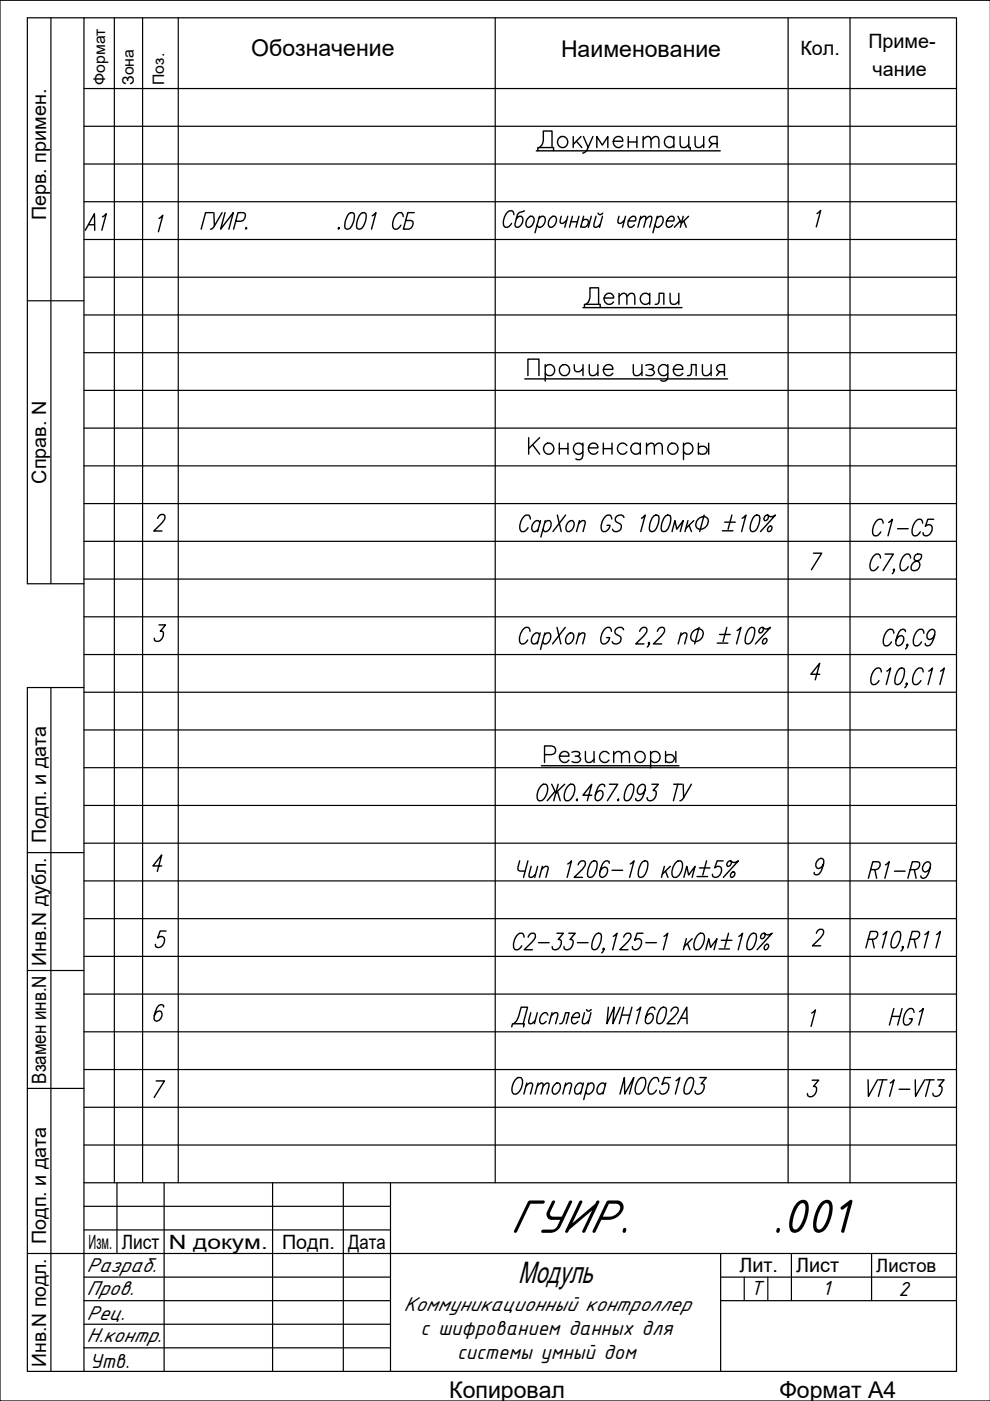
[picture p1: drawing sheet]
<svg xmlns="http://www.w3.org/2000/svg" width="210mm" height="297mm" viewBox="0 0 210 297" stroke-linecap="round" stroke-linejoin="round" font-family="sans-serif">
<!-- layer: 0 -->
<g fill="none" stroke="#000" stroke-width=".3">
<path d="M33.7 46.3l.8-.7-.9 3.5M109 45.5l-.2-.7-.2-.1a1.66 1.66 0 0 0-1.6 1.3 1.85 1.85 0 0 0 .1 2.2 1.25 1.25 0 0 0 1.4-.8M111.2 44.7l-1 .3-.5 .5-.5 2v.4l.3 .3a1.42 1.42 0 0 0 1.2-.9 1.42 1.42 0 0 0-.2-1.4h-.4l-.6 .5M111.9 46.4l.6-.5h.4a1.42 1.42 0 0 1 .2 1.4 1.42 1.42 0 0 1-1.2 .9 1.18 1.18 0 0 1 0-1.8zM114.2 46.4l.7-.5h.3a1.41 1.41 0 0 1 .3 1.4 1.41 1.41 0 0 1-1.3 .9l-.3-.5M114.4 45.9l-1 3.5M116.6 46.4l.6-.5h.4a1.42 1.42 0 0 1 .2 1.4 1.42 1.42 0 0 1-1.2 .9 1.19 1.19 0 0 1 0-1.8zM119 45.9l-.2 1.3 .2 .2h.3l.9-.7M120.4 45.9l-.6 2.3M121.1 47h1.3M121.4 45.9l-.7 2.3M122.7 45.9l-.6 2.3"/>
<path d="M123.5 46.8a.69 .69 0 0 1 .9-.3 .69 .69 0 0 1 .3 1 .81 .81 0 0 1-.6 .7 .81 .81 0 0 1-.9-.3M123.7 45.9l-.6 2.3M125.4 45.9l-.7 2.3M126.4 45.9l-.5 2.1 .6 .2 .8-.7M126.8 45.2l.3 .3h.2l.5-.3M127.7 45.9l-.6 2.3M131.2 45.9l-.2 1.3 .2 .2h.4l.8-.7M132.6 45.9l-.6 2.3M133.2 46.8h1.5a.63 .63 0 0 0 .1-.7 .63 .63 0 0 0-.7-.2 1.49 1.49 0 0 0-.6 2.3h.4l.6-.5M135.7 46.5l.8-.6 .4 .1-.4 2.2M135.9 45.9l-.7 2.3M136.9 46.5l.8-.6 .5 .1-.5 2.2"/>
<path d="M139.2 46.4l.7-.5h.4a1.42 1.42 0 0 1 .2 1.4 1.42 1.42 0 0 1-1.3 .9l-.3-.5M139.4 45.9l-1 3.5M141.4 46.8h1.5a.63 .63 0 0 0 0-.7 .63 .63 0 0 0-.7-.2 1.51 1.51 0 0 0-.6 2.3h.4l.6-.5M143.7 45.9l.8 1.5 1.5-1.5M144.2 46.8l-1.2 1.4M144.9 45.9l-.7 2.3M145 46.8l.5 1.4M173.2 45.3l.8-.7-.9 3.5M33.4 109.9l.1-.2a.81 .81 0 0 1 .6-.6 .81 .81 0 0 1 .9 .3 1.58 1.58 0 0 1-.7 1.5l-1.7 1.7h1.8M112.4 110l-.1-.6a1 1 0 0 0-1.6 .6 2.04 2.04 0 0 0-.1 2.7 1.3 1.3 0 0 0 1.4-.8M114.5 110.9l-.4-.5a1.41 1.41 0 0 0-1.2 .8 1.41 1.41 0 0 0 .2 1.5h.4l.6-.5M114.6 110.4l-.6 2.3"/>
<path d="M115.5 110.9l.6-.5h.4a1.41 1.41 0 0 1 .2 1.5 1.41 1.41 0 0 1-1.2 .8l-.4-.5M115.6 110.4l-.9 3.5M118.2 109.2l.8 3.5M119.9 109.2l-2.7 3.5M120.7 110.5l.7-.1a1.42 1.42 0 0 1-1 2.3 1.43 1.43 0 0 1 .3-2.2zM122.7 111l.8-.6 .6 .1-.5 2.2M122.9 110.4l-.7 2.3M129.7 110l-.2-.6a.99 .99 0 0 0-1.5 .6 2.04 2.04 0 0 0-.1 2.7 1.35 1.35 0 0 0 1.4-1.3h-.6M132.3 109.7a.92 .92 0 0 0-1.4-.4 .92 .92 0 0 0-.1 1.4l.6 .3a.99 .99 0 0 1-.1 1.5 .99 .99 0 0 1-1.4-.3M136 109.9l.8-.7-.9 3.5M138.6 109.4l.4-.2 .6 .2a3.7 3.7 0 0 1-.8 3.1l-.4 .2-.6-.2a3.8 3.8 0 0 1 .8-3.1zM141.1 109.4l.5-.2 .5 .2a3.7 3.7 0 0 1-.8 3.1l-.4 .2-.6-.2a3.7 3.7 0 0 1 .8-3.1z"/>
<path d="M142.5 112.7l.6-2.3 .4 1.8 1.4-1.8-.7 2.3M145.9 110.4l-.7 2.3M146.1 111.4l.5 1.3M147.1 110.4l-1.7 1.6M147.9 110.2a1.28 1.28 0 0 1 2.3 0 1.66 1.66 0 0 1-2.3 1.8l-.2-.1a1.35 1.35 0 0 1 .2-1.7zM149.3 109.2l-.9 3.5M153.2 112.5h2.2M153.6 110.7h2.3M155.2 109.2l-.8 3M157.4 109.9l.8-.7-1 3.5M160 109.4l.4-.2 .6 .2a3.8 3.8 0 0 1-.8 3.1l-.5 .2-.5-.2a3.7 3.7 0 0 1 .8-3.1zM162.8 109.2a.77 .77 0 0 1-.7 1.2 .78 .78 0 0 1 .7-1.2 1.07 1.07 0 0 0 1.6 0l-3.2 3.5"/>
<path d="M163 111.7l.5-.2a.76 .76 0 0 1 .1 .8 .76 .76 0 0 1-.7 .4l-.2-.3zM172.5 117.3h1.7l-2.2 3.5M186.7 118.3l-.2-.7a.99 .99 0 0 0-1.6 .7 2.04 2.04 0 0 0-.1 2.7 1.3 1.3 0 0 0 1.4-.9M187.7 117.5h1.7l-2.2 3.5M193.1 118.3l-.1-.3-.3-.5a1.69 1.69 0 0 0-1.6 1.3 1.87 1.87 0 0 0 .1 2.2 1.27 1.27 0 0 0 1.4-.9M194.1 117.6a.75 .75 0 0 0 0 1.2 1.11 1.11 0 0 1 .9 1.3 1.11 1.11 0 0 1-1.4 .9l-.3-.2a1.52 1.52 0 0 1 1.5-2 .98 .98 0 0 0 .6-1.2l-.4-.1zM33.7 132.5h1.4l-1.1 1.3 .6 .2a1.39 1.39 0 0 1-.3 1.5 1.39 1.39 0 0 1-1.5 .3l-.1-.5M112.4 133.9l-.2-.7a1 1 0 0 0-1.6 .7 2.05 2.05 0 0 0-.1 2.6 1.27 1.27 0 0 0 1.4-.8M114.4 134.7l-.4-.5a1.42 1.42 0 0 0-1.2 .8 1.42 1.42 0 0 0 .2 1.5h.4l.6-.5M114.5 134.2l-.6 2.3M115.4 134.7l.6-.5h.4a1.43 1.43 0 0 1-1 2.3l-.3-.5M115.5 134.2l-.9 3.5"/>
<path d="M118.1 133l.8 3.5M119.8 133l-2.6 3.5M120.3 134.7l.6-.5h.4a1.42 1.42 0 0 1 .2 1.5 1.42 1.42 0 0 1-1.2 .8 1.17 1.17 0 0 1 0-1.8zM122.6 134.8l.8-.6 .6 .2-.5 2.1M122.8 134.2l-.6 2.3M129.6 133.9l-.2-.7a1 1 0 0 0-1.5 .7 2.04 2.04 0 0 0-.1 2.6 1.35 1.35 0 0 0 1.5-1.3h-.7M132.2 133.5a.92 .92 0 0 0-1.3-.4 .92 .92 0 0 0-.2 1.4l.7 .3a.99 .99 0 0 1-.1 1.6 .99 .99 0 0 1-1.5-.4M135.6 133.9l.1-.2a.81 .81 0 0 1 .6-.7 .81 .81 0 0 1 .8 .4 1.55 1.55 0 0 1-.6 1.4l-1.7 1.7h1.7M137.7 136.4l-.2 .1v-.1l.1-.2a.91 .91 0 0 1-.4 1M139.4 133.9v-.2a.81 .81 0 0 1 .6-.7 .81 .81 0 0 1 .9 .4 1.55 1.55 0 0 1-.7 1.4l-1.7 1.7h1.8M144.2 134.8l.8-.6h.4l.2 .2 .1 .3-.5 1.8M144.4 134.2l-.6 2.3"/>
<path d="M146.8 134a1.28 1.28 0 0 1 2.3 0 1.65 1.65 0 0 1-2.3 1.9l-.2-.2a1.38 1.38 0 0 1 .2-1.7zM148.2 133l-.9 3.5M152.1 136.4h2.2M152.6 134.5h2.2M154.1 133l-.8 3M156.3 133.7l.8-.7-.9 3.5M158.9 133.2l.5-.2 .5 .2a3.7 3.7 0 0 1-.8 3.2l-.4 .1-.6-.1a3.7 3.7 0 0 1 .8-3.2zM161.7 133a.76 .76 0 0 1 0 .8 .76 .76 0 0 1-.7 .4 .76 .76 0 0 1 0-.8 .76 .76 0 0 1 .7-.4 1.07 1.07 0 0 0 1.7 0l-3.2 3.5M161.9 135.5l.6-.1a.76 .76 0 0 1 0 .8 .76 .76 0 0 1-.7 .3l-.2-.3zM189.5 134.3l-.2-.7a1 1 0 0 0-1.5 .7 2.05 2.05 0 0 0-.1 2.6 1.27 1.27 0 0 0 1.3-.8M189.6 120.8l-.1 .2-.1-.2 .2-.2a.93 .93 0 0 1-.4 1M192 133.9l-.1-.3-.5-.2a2.6 2.6 0 0 0-1.4 2.4l-.1 .6 .2 .4 .3 .1a1.37 1.37 0 0 0 1.1-2l-.4-.1a1.27 1.27 0 0 0-1.1 1"/>
<path d="M192.5 136.8l-.2 .1-.1-.1 .2-.2a.91 .91 0 0 1-.4 1M195.9 134.3l-.2-.7a1 1 0 0 0-1.6 .7 2.05 2.05 0 0 0-.1 2.6 1.27 1.27 0 0 0 1.4-.8M198.2 134.6a1.04 1.04 0 0 1-1.5 .8 1.37 1.37 0 0 1 1-2l.4 .2a3.3 3.3 0 0 1-.9 3.2l-.7 .1-.3-.1v-.4M173.8 143h-1.9l1.9-2.4-.9 3.5M186.9 142.5l-.2-.7a1 1 0 0 0-1.6 .7 2.05 2.05 0 0 0-.1 2.6 1.27 1.27 0 0 0 1.4-.8M188 142.3l.8-.7-.9 3.5M190.7 141.8l.4-.2 .6 .2a3.8 3.8 0 0 1-.9 3.2l-.4 .1-.6-.1a3.7 3.7 0 0 1 .9-3.2zM192.3 145l-.1 .1-.1-.1 .1-.2a.91 .91 0 0 1-.4 1M195.7 142.5l-.2-.7a1 1 0 0 0-1.5 .7 2.04 2.04 0 0 0-.1 2.6 1.28 1.28 0 0 0 1.4-.8M196.9 142.3l.8-.7-.9 3.5M199.4 142.3l.8-.7-.9 3.5M114.6 166.8a.87 .87 0 0 1 1.3-.4 2.81 2.81 0 0 1-1.1 3.4h-.5a2.05 2.05 0 0 1 .1-2.7z"/>
<path d="M117 166.3l.8 1.8 1.9-1.8M117.7 167.8l-1.7 2M117.8 168.1h.1M118.2 167.8l.6 2M118.3 166.3l-.9 3.5M120.3 166.8a.87 .87 0 0 1 1.4-.4 2.81 2.81 0 0 1-1.2 3.4h-.5a2.04 2.04 0 0 1 .1-2.7zM122.2 169.6l.2-.2v.2l-.1 .2zM125.5 168.6h-1.9l1.9-2.3-1 3.5M128.2 166.8v-.4l-.6-.1a2.6 2.6 0 0 0-1.4 2.3v.7l.1 .3 .4 .2a1.37 1.37 0 0 0 1-2l-.3-.2a1.25 1.25 0 0 0-1.2 1M129.2 166.3h1.8l-2.2 3.5M130.9 169.6l.2-.2 .1 .2-.2 .2zM133.3 166.4l.4-.1 .6 .1a3.7 3.7 0 0 1-.9 3.2l-.4 .2-.5-.2a3.7 3.7 0 0 1 .8-3.2z"/>
<path d="M136.8 167.4a1.04 1.04 0 0 1-1.5 .9 1.37 1.37 0 0 1 1-2l.4 .1a3.3 3.3 0 0 1-.9 3.2l-.7 .2-.3-.2v-.3M138.2 166.3h1.4l-1.1 1.3 .6 .2a1.37 1.37 0 0 1-.3 1.5 1.37 1.37 0 0 1-1.5 .3l-.1-.5M143.7 166.3l-.9 3.5M144.8 166.3l.2 2.8M146.6 166.3l-1.9 3.1-.5 .4M34.3 183.6h-1.9l1.9-2.3-1 3.5M35.2 197.4h-1.2l-.6 1.5a.86 .86 0 0 1 1.5 .2 1.4 1.4 0 0 1-1.8 1.6l-.2-.5M111.1 198.7l-.2-.7a1 1 0 0 0-1.5 .7 2.05 2.05 0 0 0-.1 2.7 1.27 1.27 0 0 0 1.3-.9M112 198.7v-.2a.81 .81 0 0 1 .7-.6 .81 .81 0 0 1 .8 .3 1.55 1.55 0 0 1-.7 1.5l-1.7 1.7h1.8M114.2 199.9h2.2M118.1 197.9h1.4l-1.1 1.3 .5 .2a1.37 1.37 0 0 1-.2 1.5 1.37 1.37 0 0 1-1.5 .3l-.1-.5M120.6 197.9h1.4l-1.1 1.3h.3l.2 .2a1.37 1.37 0 0 1-.2 1.5 1.37 1.37 0 0 1-1.5 .3l-.1-.5"/>
<path d="M122.4 199.9h2.3M126.4 198l.4-.1 .6 .1a3.7 3.7 0 0 1-.8 3.2l-.5 .2-.5-.2a3.7 3.7 0 0 1 .8-3.2zM130 198.5l.8-.6-.9 3.5M132.2 198.7l.1-.2a.81 .81 0 0 1 .6-.6 .81 .81 0 0 1 .8 .3 1.57 1.57 0 0 1-.6 1.5l-1.7 1.7h1.7M136.3 197.9h-1.2l-.5 1.5a.85 .85 0 0 1 1.4 .1 1.39 1.39 0 0 1-1.8 1.7l-.1-.5M136.9 199.9h2.3M140.8 198.5l.8-.6-1 3.5M145.5 199l-.6 2.4M146.8 199l-1.7 1.7M147.8 198.4a.87 .87 0 0 1 1.4-.4 2.81 2.81 0 0 1-1.2 3.4h-.5a2.04 2.04 0 0 1 .1-2.7zM152.9 199.4h2.3M154.5 197.9l-.8 3"/>
<path d="M156.7 198.5l.8-.6-1 3.5M159.3 198l.4-.1 .6 .1a3.7 3.7 0 0 1-.9 3.2l-.4 .2-.6-.2a3.7 3.7 0 0 1 .9-3.2zM162.1 197.9a.76 .76 0 0 1 0 .8 .76 .76 0 0 1-.7 .3 .76 .76 0 0 1 0-.8 .76 .76 0 0 1 .7-.3 1.07 1.07 0 0 0 1.6 0l-3.2 3.5M173.1 197.9v-.2a.81 .81 0 0 1 .7-.7 .81 .81 0 0 1 .8 .4 1.57 1.57 0 0 1-.7 1.5l-1.6 1.6h1.7M174.6 183.1a1.04 1.04 0 0 1-1.5 .9 1.36 1.36 0 0 1 1.1-2l.3 .1a3.3 3.3 0 0 1-.8 3.2l-.7 .2-.3-.2-.1-.3M184.1 199.1h1.1a1.06 1.06 0 0 0 .8-1.5l-.3-.1h-1.2l-.9 3.5M185 199.1l.3 1.9M187.2 198.1l.8-.6-.9 3.5M189.9 197.6l.4-.1 .6 .1a3.7 3.7 0 0 1-.9 3.2l-.4 .2-.6-.2a3.8 3.8 0 0 1 .9-3.2zM193 199.1h1.1a1.06 1.06 0 0 0 .8-1.5l-.4-.1h-1.1l-.9 3.5M193.8 199.1l.4 1.9M196.1 198.1l.8-.6-.9 3.5"/>
<path d="M198.6 198.1l.8-.6-.9 3.5M34.7 213.5v-.3l-.6-.2a2.6 2.6 0 0 0-1.4 2.3v.7l.1 .3 .3 .2a1.37 1.37 0 0 0 1.1-2l-.3-.2a1.25 1.25 0 0 0-1.2 1M108.5 217.7l.2-.6h2.5l-.2 .6M108.9 217.1a4.9 4.9 0 0 0 1.6-3.6h1.4l-1 3.6M112.5 214.7l-.4 2.2 .6 .2 .8-.7M113.9 214.7l-.6 2.4M116.2 215.2l-.4-.5a1.43 1.43 0 0 0-1 2.4h.4l.6-.5M116.9 215.4l.8-.7 .5 .2 .1 .3-.5 1.9M117.1 214.7l-.7 2.4M118.7 217.1l.5-.2 .7-2.2h.8l-.7 2.4M121.3 215.7h1.5a.64 .64 0 0 0 0-.7 .64 .64 0 0 0-.6-.3 1.51 1.51 0 0 0-.7 2.4h.4l.7-.5M123.9 214.7l-.4 2.2 .5 .2 .9-.7"/>
<path d="M124.4 214.1l.2 .3 .7-.3M125.3 214.7l-.6 2.4M128.1 201.2l-.2 .2-.1-.2 .2-.2a.91 .91 0 0 1-.4 1M129 213.5l-.3 3.6 1.5-3.6-.3 3.6 1.6-3.6M131.8 215.2h1.7M132.2 213.5l-.9 3.6M134 213.5l-1 3.6M135.1 214.2l.8-.7-1 3.6M138.9 214.1l-.1-.4-.6-.2a2.6 2.6 0 0 0-1.3 2.4l-.1 .7 .2 .3 .3 .2a1.38 1.38 0 0 0 1-2.1l-.3-.1a1.25 1.25 0 0 0-1.1 1M140.2 213.7l.4-.2 .6 .2a3.8 3.8 0 0 1-.9 3.2l-.4 .2-.6-.2a3.7 3.7 0 0 1 .9-3.2zM142.3 214.4v-.2a.81 .81 0 0 1 .6-.6 .81 .81 0 0 1 .9 .3 1.62 1.62 0 0 1-.7 1.5l-1.7 1.7h1.8M143.7 217.1l1.9-3.6 .1 3.6"/>
<path d="M144.4 215.9h1.2M145.8 200l.5 1.4M149.6 201.4l.7-2.4 .4 1.9 1.3-1.9-.6 2.4M152.4 201.2h2.3M162.3 200.4l.5-.2a.76 .76 0 0 1 0 .8 .76 .76 0 0 1-.7 .4l-.1-.4zM172.1 214.8l.8-.7-.9 3.5M191.5 200.8l-.2 .2v-.2l.1-.2a.9 .9 0 0 1-.4 1M33.1 229.2h1.8l-2.2 3.5M109.3 229a.88 .88 0 0 1 1.3-.4 2.83 2.83 0 0 1-1.2 3.4h-.5a2.04 2.04 0 0 1 .1-2.7zM111.5 230.3l.8-.7h.4l.2 .2-.5 2.2M111.7 229.6l-.6 2.4M113.9 230.3l.8-.7 .5 .2-.5 2.2"/>
<path d="M114.1 229.6l-.7 2.4M115.1 230.3l.9-.7 .4 .2-.4 2.2M117.4 230.1l.7-.5h.3a1.43 1.43 0 0 1-1 2.4 1.18 1.18 0 0 1 0-1.9zM119.8 230.3l.8-.7 .6 .2-.5 2.2M120 229.6l-.7 2.4M123.6 230.1l-.4-.5a1.43 1.43 0 0 0-1 2.4h.4l.6-.5M123.7 229.6l-.6 2.4M124.6 230.1l.6-.5h.4a1.43 1.43 0 0 1-1 2.4l-.4-.5M124.7 229.6l-.9 3.5M128.3 230.1l-.4-.5a1.43 1.43 0 0 0-1 2.4h.4l.7-.5M128.4 229.6l-.6 2.4M131.4 232l1-3.5 .1 3.5 1.9-3.5-1 3.5"/>
<path d="M135.4 229a.88 .88 0 0 1 1.3-.4 2.81 2.81 0 0 1-1.1 3.4h-.5a2.05 2.05 0 0 1 .1-2.7zM139.7 229.3l-.2-.7a1 1 0 0 0-1.6 .7 2.05 2.05 0 0 0-.1 2.7 1.27 1.27 0 0 0 1.4-.9M142.1 228.5h-1.2l-.5 1.5a.85 .85 0 0 1 1.4 .1 1.39 1.39 0 0 1-1.8 1.7l-.1-.5M143.3 229.1l.8-.6-.9 3.5M146 228.6l.4-.1 .6 .1a3.7 3.7 0 0 1-.9 3.2l-.4 .2-.6-.2a3.7 3.7 0 0 1 .9-3.2zM148.4 228.5h1.4l-1.1 1.3 .5 .2a1.37 1.37 0 0 1-.2 1.5 1.37 1.37 0 0 1-1.5 .3l-.1-.5M172.2 229h1.4l-1.1 1.4 .6 .1a1.38 1.38 0 0 1-.3 1.5 1.38 1.38 0 0 1-1.5 .4l-.1-.5"/>
</g>
<path d="M113.7 32h39M123.6 65.2h21M111.3 80.3h43M114.8 162.4h29.2" fill="none" stroke="#000" stroke-width=".3"/>
<path d="M210 .1h-210v296.9h210" fill="none" stroke="#000" stroke-width=".25"/>
<!-- layer: 0 -->
<path d="M5.8 3.8h12M17.8 18.8h185M24.2 3.8v247M30.2 3.8v246.9M37.8 3.8v247M105 3.8v247M167.1 3.8v247M180.2 3.8v247M5.8 63.8h12M5.8 123.8h12" fill="none" stroke="#000" stroke-width=".25"/>
<!-- layer: TONK -->
<g fill="none" stroke="#000" stroke-width=".25">
<path d="M17.8 26.8h185M17.8 34.8h185M17.8 42.8h185M17.8 50.8h185M17.8 58.8h185M17.8 66.8h185M17.8 74.8h185M17.8 98.8h185M17.8 82.8h185M17.8 90.8h185M17.8 106.8h185M17.8 114.8h185"/>
<path d="M17.8 122.8h185M17.8 130.8h185M17.8 138.8h185M17.8 146.8h185M17.8 154.8h185M17.8 162.8h185M17.8 170.8h185M17.8 178.8h185M17.8 186.8h185M17.8 194.8h185M17.8 202.8h185M17.8 210.8h185"/>
<path d="M17.8 218.8h185M17.8 226.8h185M17.8 234.8h185M17.8 242.8h185M17.8 255.8h65M17.8 270.8h65M17.8 275.8h65M157.8 270.8v5M162.8 270.8v5M17.8 280.8h65M17.8 285.8h65"/>
</g>
<!-- layer: KONTYR -->
<g fill="none" stroke="#000" stroke-width=".25">
<path d="M5.8 3.8v120M10.8 3.8v120M17.8 3.8h185v287h-185zM10.8 145.8v145M17.8 145.8h-12v145h12M5.8 180.8h12M5.8 205.8h12M5.8 230.8h12M17.8 250.8h185M24.8 250.8v15M34.8 250.8v40M57.8 250.8v40"/>
<path d="M72.8 250.8v40M82.8 250.8v40M5.8 265.8h197M17.8 260.8h65M152.8 270.8h50M152.8 265.8v25M152.8 275.8h50M167.8 265.8v10M184.8 265.8v10"/>
</g>
<g font-size="10.9">
<text x="108.1" y="261.4">ГУИР.</text>
<text x="163.8" y="261.4">.001</text>
</g>
<text font-size="8.8" x="110.1" y="82.2">Прочие изделия</text>
<g font-size="8.4">
<text x="112.5" y="33.5">Документация</text>
<text x="110.8" y="98.8">Конденсаторы</text>
<text x="113.6" y="164">Резисторы</text>
</g>
<text font-size="7.9" x="122.4" y="66.3">Детали</text>
<g font-size="7.1">
<text x="16.9" y="50.1">A1</text>
<text x="41.3" y="49.7">ГУИР. .001 СБ</text>
<text x="183.8" y="115">C1-С5</text>
<text x="108.7" y="187.3">Чип 1206-10 кОм±5%</text>
<text x="182.7" y="187.3">R1-R9</text>
<text x="187.3" y="218.7">HG1</text>
<text x="182.7" y="233.5">VT1-VT3</text>
</g>
<text font-size="6.5" x="109.9" y="272.1">Модуль</text>
<g font-size="4.9">
<text x="53.3" y="11.9">Обозначение</text>
<text x="118.9" y="12.2">Наименование</text>
<text x="95.2" y="296.3">Копировал</text>
<text x="165.2" y="296.3">Формат А4</text>
</g>
<g font-size="4.7">
<text x="18.4" y="269.6">Разраб.</text>
<text x="18.4" y="274.6">Пров.</text>
<text x="159.1" y="274.6">Т</text>
<text x="174.4" y="274.5">1</text>
<text x="190.5" y="274.8">2</text>
<text x="18.4" y="279.8">Рец.</text>
<text x="85.5" y="278">Коммуникационный контроллер</text>
<text x="18.4" y="284.6">Н.контр.</text>
<text x="89.2" y="283">с шифрованием данных для</text>
<text x="19.1" y="290.1">Утв.</text>
<text x="96.9" y="288">системы умный дом</text>
</g>
<g font-size="4.2">
<text x="169.7" y="11.7">Кол.</text>
<text x="184.1" y="10.2">Приме-</text>
<text x="185" y="16.1">чание</text>
<text x="9.8" y="46.7" transform="rotate(-90 9.8 46.7)">Перв. примен.</text>
<text x="9.8" y="102.5" transform="rotate(-90 9.8 102.5)">Справ. N</text>
<text x="9.8" y="178.8" transform="rotate(-90 9.8 178.8)">Подп. и дата</text>
<text x="9.8" y="204.8" transform="rotate(-90 9.8 204.8)">Инв.N дубл.</text>
<text x="9.8" y="229.8" transform="rotate(-90 9.8 229.8)">Взамен инв.N</text>
<text x="9.8" y="263.8" transform="rotate(-90 9.8 263.8)">Подп. и дата</text>
<text x="18.8" y="264.8">Изм.</text>
<text x="25.8" y="264.8">Лист</text>
<text x="35.8" y="264.8">N докум.</text>
<text x="59.8" y="264.8">Подп.</text>
<text x="73.8" y="264.8">Дата</text>
<text x="156.8" y="269.8">Лит.</text>
<text x="168.8" y="269.8">Лист</text>
<text x="9.8" y="289.8" transform="rotate(-90 9.8 289.8)">Инв.N подл.</text>
</g>
<text font-size="3.9" x="185.8" y="269.8">Листов</text>
<g font-size="3.4">
<text x="22.3" y="18" transform="rotate(-90 22.3 18)">Формат</text>
<text x="28.3" y="18" transform="rotate(-90 28.3 18)">Зона</text>
<text x="34.8" y="18" transform="rotate(-90 34.8 18)">Поз.</text>
</g>
</svg>
